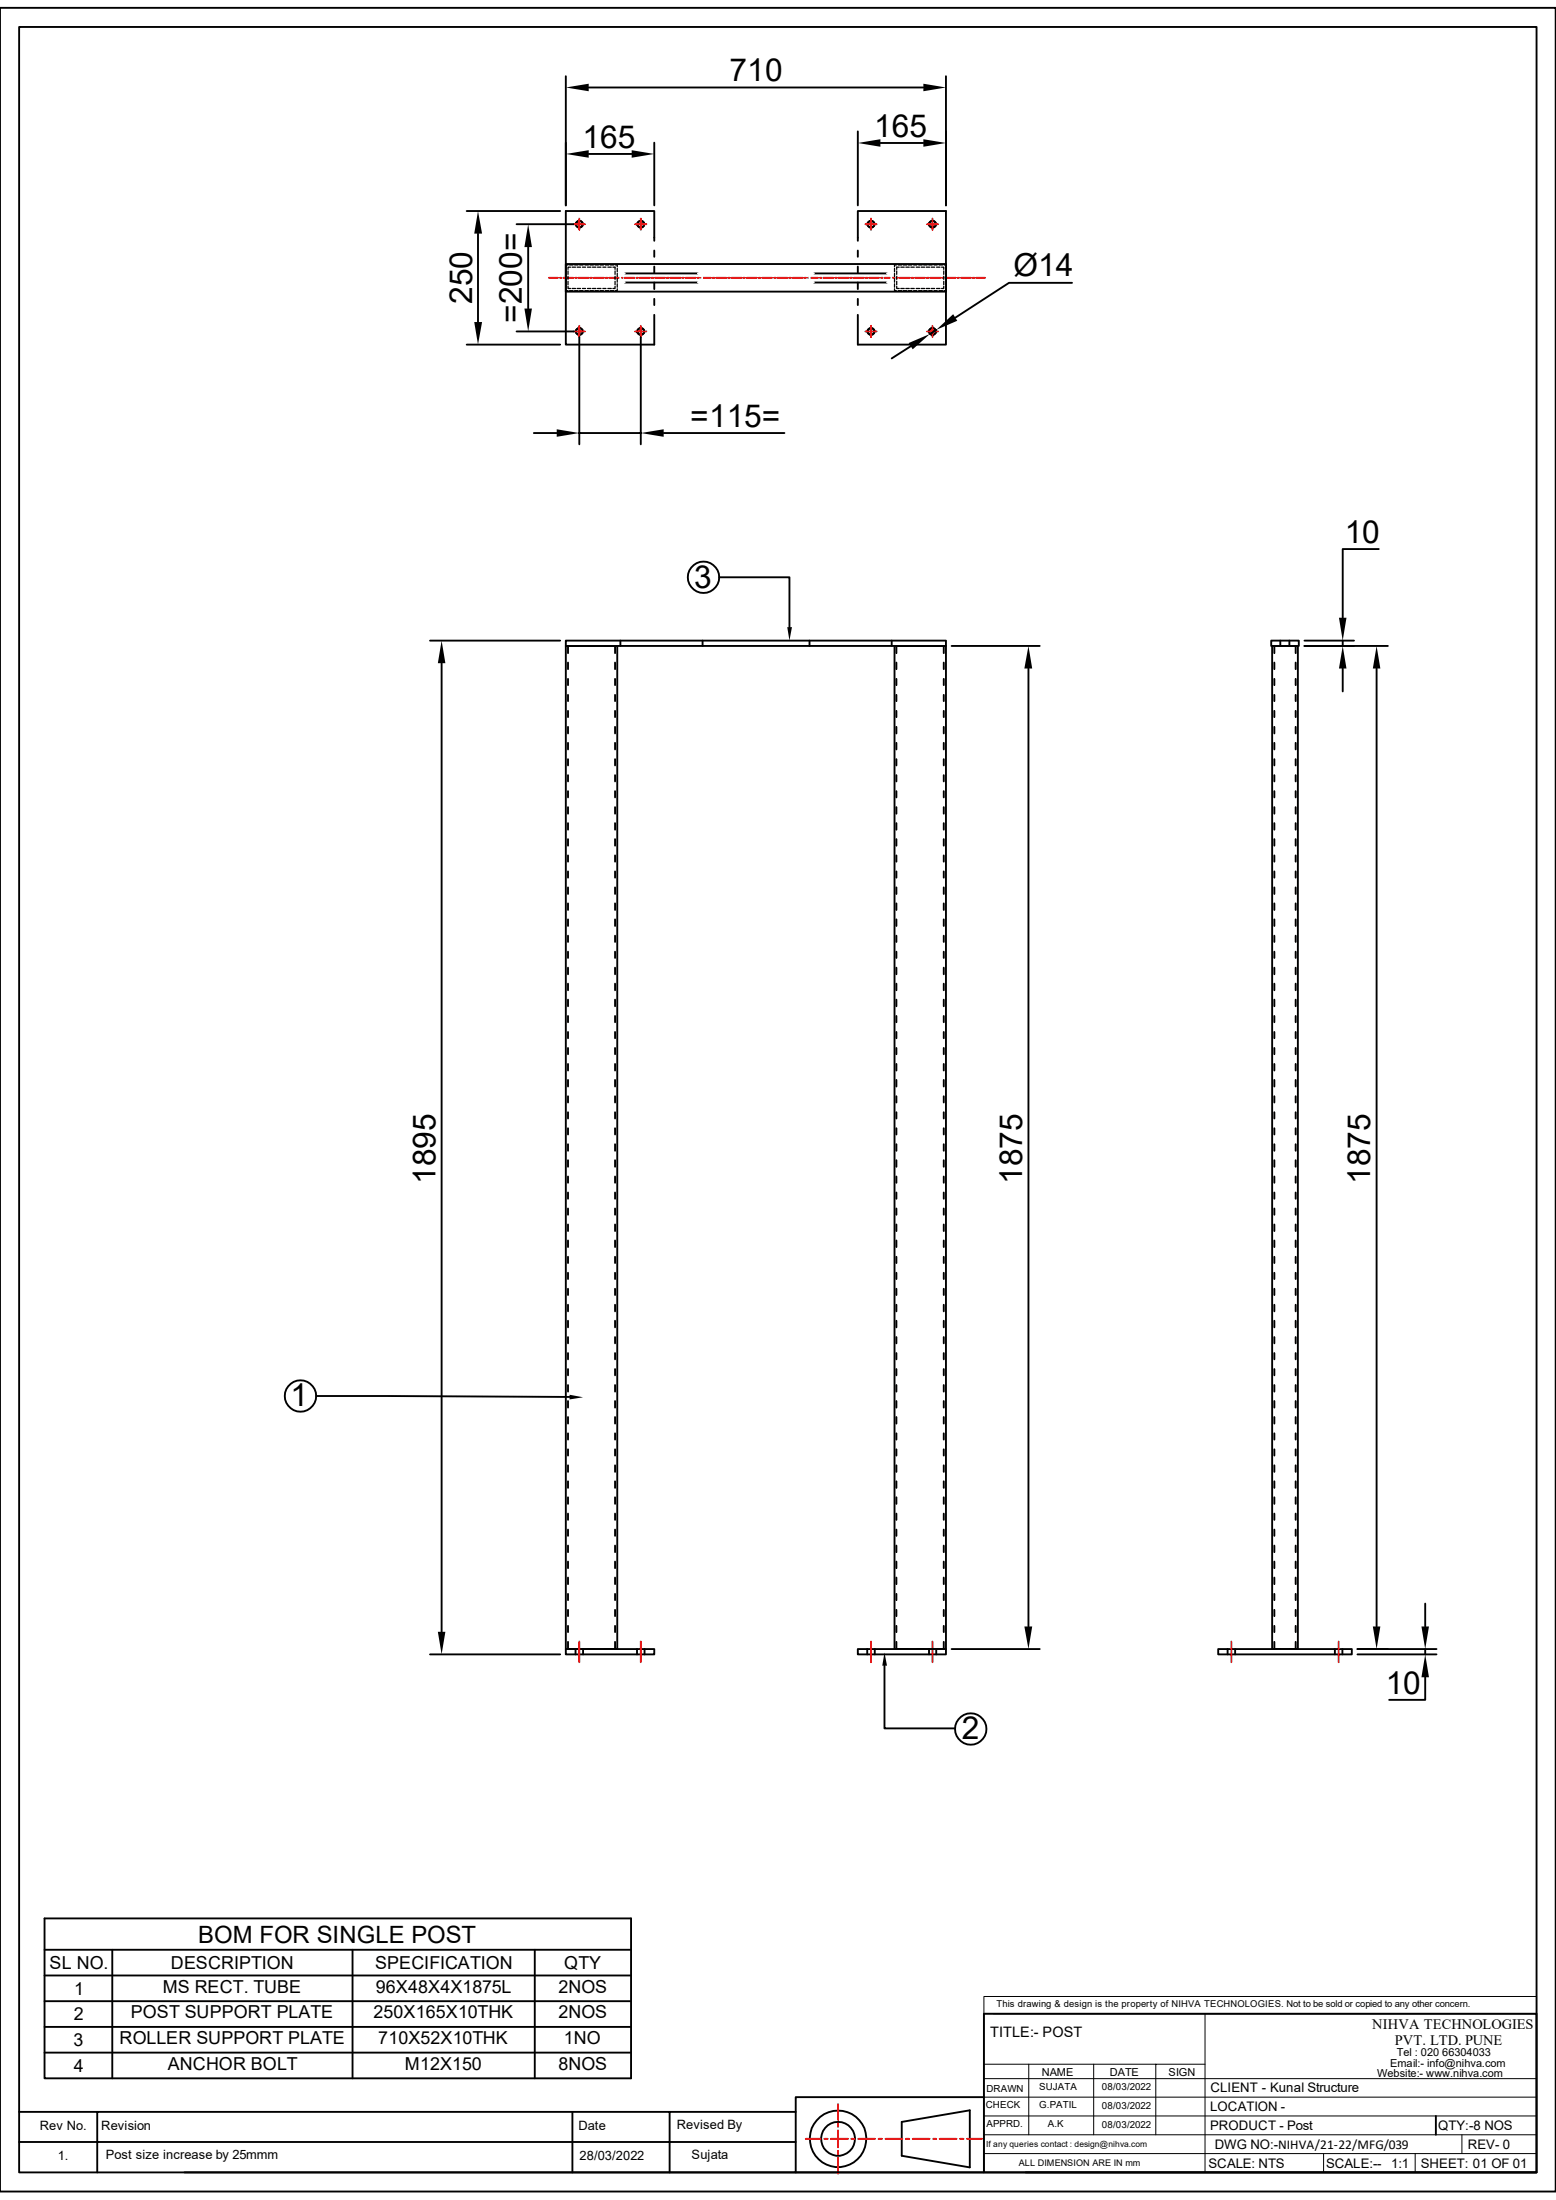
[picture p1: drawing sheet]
<svg xmlns="http://www.w3.org/2000/svg" width="210mm" height="297mm" viewBox="0 0 210 297" stroke-linecap="round" stroke-linejoin="round" font-family="sans-serif">
<g fill="none" stroke="#000" stroke-width=".25">
<path d="M0 1.1h210v294.8h-210zM2.6 3.6h204.8v289.7h-204.8zM76.4 87.2h6.9v135.4h-6.9zM76.4 86.5h51.3v.7h-51.3zM76.7 89.5v.8M76.7 91.7v.8M76.7 93.8v.9M76.7 96v.8M76.7 98.1v.9M78.1 87.2h-1.4v1M79.4 87.2h.9M81.6 87.2h1.4v1"/>
<path d="M83 89.5v.8M83 91.7v.8M83 93.8v.9M83 96v.8M83 98.1v.9M76.7 100.3v.9M76.7 102.5v.8M76.7 104.6v.9M76.7 106.8v.9M76.7 109v.9M76.7 111.1v.9M76.7 113.3v.9"/>
<path d="M76.7 115.5v.8M76.7 117.6v.9M76.7 119.8v.9M83 100.3v.9M83 102.5v.8M83 104.6v.9M83 106.8v.9M83 109v.9M83 111.1v.9M83 113.3v.9M83 115.5v.8M83 117.6v.9"/>
<path d="M83 119.8v.9M76.7 122v.9M76.7 124.1v.9M76.7 126.3v.9M76.7 128.5v.8M76.7 130.6v.9M76.7 132.8v.9M76.7 135v.8M76.7 137.2v.8M76.7 139.3v.9M83 122v.9M83 124.1v.9"/>
<path d="M83 126.3v.9M83 128.5v.8M83 130.6v.9M83 132.8v.9M83 135v.8M83 137.2v.8M83 139.3v.9M76.7 141.5v.8M76.7 143.6v.9M76.7 145.8v.9M76.7 148v.8M76.7 150.2v.8"/>
<path d="M76.7 152.3v.9M76.7 154.5v.9M76.7 156.6v.9M76.7 158.8v.9M83 141.5v.8M83 143.6v.9M83 145.8v.9M83 148v.8M83 150.2v.8M83 152.3v.9M83 154.5v.9M83 156.6v.9"/>
<path d="M83 158.8v.9M76.7 161v.8M76.7 163.2v.8M76.7 165.3v.9M76.7 167.5v.9M76.7 169.7v.8M76.7 171.8v.9M76.7 174v.8M76.7 176.1v.9M76.7 178.3v.9M83 161v.8M83 163.2v.8"/>
<path d="M83 165.3v.9M83 167.5v.9M83 169.7v.8M83 171.8v.9M83 174v.8M83 176.1v.9M83 178.3v.9M76.7 180.5v.9M76.7 182.7v.8M76.7 184.8v.9M76.7 187v.9M76.7 189.1v.9"/>
<path d="M76.7 191.3v.9M76.7 193.5v.9M76.7 195.7v.8M76.7 197.8v.9M76.7 200v.9M83 180.5v.9M83 182.7v.8M83 184.8v.9M83 187v.9M83 189.1v.9M83 191.3v.9M83 193.5v.9"/>
<path d="M83 195.7v.8M83 197.8v.9M83 200v.9M76.7 202.1v.9M76.7 204.3v.9M76.7 206.5v.8M76.7 208.7v.8M76.7 210.8v.9M76.7 213v.9M76.7 215.2v.8M76.7 217.3v.9M76.7 219.5v.8"/>
<path d="M83 202.1v.9M83 204.3v.9M83 206.5v.8M83 208.7v.9M83 210.8v.9M83 213v.9M83 215.2v.8M83 217.3v.9M83 219.5v.8M76.4 222.6h11.9v.8h-11.9zM76.7 221.7v.9h1.4M79.4 222.6h.9"/>
<path d="M83 221.7v.9h-1.4M138.4 293.3h69"/>
</g>
<path d="M132.8 269.5h74.6v2.4h-74.6zM162.6 271.9h44.8M132.8 288.2h74.6M132.8 285.7h74.6M132.8 283.1h74.6M132.8 280.6h74.6" fill="none" stroke="#000" stroke-width=".13"/>
<path d="M163 272.5h21.7v5.9h-21.7z" fill="#fff"/>
<path d="M132.8 271.9v21.4M132.8 278.7h29.8M134.1 271.9h28.5v21.4M138.9 278.7v9.5M147.6 278.7v9.5M156 278.7v9.5M132.8 290.7h74.6M178.6 290.7v2.6M191 290.7v2.6M197.3 288.2v2.5" fill="none" stroke="#000" stroke-width=".13"/>
<g fill="none" stroke="#000" stroke-width=".25">
<path d="M76.4 10.3v17.4M79.5 11.8h45.1M88.3 19.3v8.4M115.8 17.7v10M118.8 19.3h5.8M127.7 10.3v17.4M63 28.5h12.6M64.5 31.5v12M69.7 30.3h7.7M71.3 33.4v8.3M76.4 35.6h51.3v3.8h-51.3zM79.5 20.8h5.8"/>
<path d="M84.3 38.1h9.9M84.3 36.9h9.9M88.3 32.5v-4h-11.9v18h11.9v-4M88.3 33.8v.9M88.3 36v.9M88.3 38.1v.9M109.9 38.1h9.8M109.9 36.9h9.8M115.8 32.5v-4h11.9v18h-11.9v-4M115.8 33.8v.9M115.8 36v.9M115.8 38.1v.9"/>
<path d="M144.7 38.2h-8.5l-7.3 4.7M63 46.5h12.6M69.7 44.7h7.7M72.1 58.5h3M78.2 45.5v14.5M78.2 58.5h8.3M86.5 45.5v14.5M88.3 40.3v.9M89.6 58.5h16.3M115.8 40.3v.9M122.9 46.7l-2.5 1.7M126.4 44.5l-.9 .6"/>
<path d="M97.1 77.9h9.5v6.8M186.1 74.1h-4.9v9.3M58 86.5h17.6M59.6 89.5v130.8M83.7 86.5v.7M94.8 86.5v.7M109.3 86.5v.7M120.4 86.5v.7M120.7 87.2h7v135.4h-7zM121 89.5v.8M121 91.7v.8M121 93.8v.9"/>
<path d="M121 96v.8M121 98.1v.9M122.5 87.2h-1.5v1M123.8 87.2h.8M125.9 87.2h1.5v1M127.4 89.5v.8M127.4 91.7v.8M127.4 93.8v.9M127.4 96v.8M127.4 98.1v.9M128.4 87.2h11.9M138.8 90.3v129.3"/>
<path d="M171.6 86.5h3.7v.7h-3.7zM171.7 87.2h3.5v135.4h-3.5zM172 89.5v.8M172 91.7v.8M172 93.8v.9M172 96v.8M172 98.1v.9M172.8 86.5v.7h-.8v1M174 86.5v.7M174.1 87.2h.8v1M174.9 89.5v.8M174.9 91.7v.8"/>
<path d="M174.9 93.8v.9M174.9 96v.8M174.9 98.1v.9M176.1 87.2h11.2M176.1 86.5h6.7M181.2 86.5v.7M181.2 90.3v3M185.8 90.3v129.3M121 100.3v.9M121 102.5v.8M121 104.6v.9M121 106.8v.9"/>
<path d="M121 109v.9M121 111.1v.9M121 113.3v.9M121 115.5v.8M121 117.6v.9M121 119.8v.9M127.4 100.3v.9M127.4 102.5v.8M127.4 104.6v.9M127.4 106.8v.9M127.4 109v.9M127.4 111.1v.9"/>
<path d="M127.4 113.3v.9M127.4 115.5v.8M127.4 117.6v.9M127.4 119.8v.9M172 100.3v.9M172 102.5v.8M172 104.6v.9M172 106.8v.9M172 109v.9M172 111.1v.9M172 113.3v.9M172 115.5v.8"/>
<path d="M172 117.6v.9M172 119.8v.9M174.9 100.3v.9M174.9 102.5v.8M174.9 104.6v.9M174.9 106.8v.9M174.9 109v.9M174.9 111.1v.9M174.9 113.3v.9M174.9 115.5v.8M174.9 117.6v.9M174.9 119.8v.9"/>
<path d="M121 122v.9M121 124.1v.9M121 126.3v.9M121 128.5v.8M121 130.6v.9M121 132.8v.9M121 135v.8M121 137.2v.8M121 139.3v.9M127.4 122v.9M127.4 124.1v.9M127.4 126.3v.9"/>
<path d="M127.4 128.5v.8M127.4 130.6v.9M127.4 132.8v.9M127.4 135v.8M127.4 137.2v.8M127.4 139.3v.9M172 122v.9M172 124.1v.9M172 126.3v.9M172 128.5v.8M172 130.6v.9M172 132.8v.9"/>
<path d="M172 135v.8M172 137.2v.8M172 139.3v.9M174.9 122v.9M174.9 124.1v.9M174.9 126.3v.9M174.9 128.5v.8M174.9 130.6v.9M174.9 132.8v.9M174.9 135v.8M174.9 137.2v.8M174.9 139.3v.9"/>
<path d="M121 141.5v.8M121 143.6v.9M121 145.8v.9M121 148v.8M121 150.2v.8M121 152.3v.9M121 154.5v.9M121 156.6v.9M121 158.8v.9M127.4 141.5v.8M127.4 143.6v.9M127.4 145.8v.9"/>
<path d="M127.4 148v.8M127.4 150.2v.8M127.4 152.3v.9M127.4 154.5v.9M127.4 156.6v.9M127.4 158.8v.9M172 141.5v.8M172 143.6v.9M172 145.8v.9M172 148v.8M172 150.2v.8M172 152.3v.9"/>
<path d="M172 154.5v.9M172 156.6v.9M172 158.8v.9M174.9 141.5v.8M174.9 143.6v.9M174.9 145.8v.9M174.9 148v.8M174.9 150.2v.8M174.9 152.3v.9M174.9 154.5v.9M174.9 156.6v.9M174.9 158.8v.9"/>
<path d="M121 161v.8M121 163.2v.8M121 165.3v.9M121 167.5v.9M121 169.7v.8M121 171.8v.9M121 174v.8M121 176.1v.9M121 178.3v.9M127.4 161v.8M127.4 163.2v.8M127.4 165.3v.9"/>
<path d="M127.4 167.5v.9M127.4 169.7v.8M127.4 171.8v.9M127.4 174v.8M127.4 176.1v.9M127.4 178.3v.9M172 161v.8M172 163.2v.8M172 165.3v.9M172 167.5v.9M172 169.7v.8M172 171.8v.9"/>
<path d="M172 174v.8M172 176.1v.9M172 178.3v.9M174.9 161v.8M174.9 163.2v.8M174.9 165.3v.9M174.9 167.5v.9M174.9 169.7v.8M174.9 171.8v.9M174.9 174v.8M174.9 176.1v.9M174.9 178.3v.9"/>
<path d="M42.7 188.5l34.2 .1M121 180.5v.9M121 182.7v.8M121 184.8v.9M121 187v.9M121 189.1v.9M121 191.3v.9M121 193.5v.9M121 195.7v.8M121 197.8v.9M121 200v.9M127.4 180.5v.9"/>
<path d="M127.4 182.7v.8M127.4 184.8v.9M127.4 187v.9M127.4 189.1v.9M127.4 191.3v.9M127.4 193.5v.9M127.4 195.7v.8M127.4 197.8v.9M127.4 200v.9M172 180.5v.9M172 182.7v.8M172 184.8v.9"/>
<path d="M172 187v.9M172 189.1v.9M172 191.3v.9M172 193.5v.9M172 195.7v.8M172 197.8v.9M172 200v.9M174.9 180.5v.9M174.9 182.7v.8M174.9 184.8v.9M174.9 187v.9M174.9 189.1v.9"/>
<path d="M174.9 191.3v.9M174.9 193.5v.9M174.9 195.7v.8M174.9 197.8v.9M174.9 200v.9M121 202.1v.9M121 204.3v.9M121 206.5v.8M121 208.7v.8M121 210.8v.9M121 213v.9M121 215.2v.8"/>
<path d="M121 217.3v.9M121 219.5v.8M127.4 202.1v.9M127.4 204.3v.9M127.4 206.5v.8M127.4 208.7v.9M127.4 210.8v.9M127.4 213v.9M127.4 215.2v.8M127.4 217.3v.9M127.4 219.5v.8M172 202.1v.9"/>
<path d="M172 204.3v.9M172 206.5v.8M172 208.7v.8M172 210.8v.9M172 213v.9M172 215.2v.8M172 217.3v.9M172 219.5v.8M174.9 202.1v.9M174.9 204.3v.9M174.9 206.5v.8M174.9 208.7v.9"/>
<path d="M174.9 210.8v.9M174.9 213v.9M174.9 215.2v.8M174.9 217.3v.9M174.9 219.5v.8M192.4 216.5v3.1M58 223.4h17.6M77.7 222.6v.8M78.7 222.6v.8M86 222.6v.8M87 222.6v.8M115.8 222.6h11.9v.8h-11.9z"/>
<path d="M117.1 222.6v.8M118.1 222.6v.8M119.4 224.9v8.4h9.5M121 221.7v.9h1.5M123.8 222.6h.8M125.4 222.6v.8M126.4 222.6v.8M127.4 221.7v.9h-1.5M128.4 222.6h11.9M164.4 222.6h18.1v.8h-18.1zM165.7 222.6v.8M166.7 222.6v.8"/>
<path d="M172 221.7v.9h.8M174.9 221.7v.9h-.8M180.2 222.6v.8M181.2 222.6v.8M183.2 223.4h10.7M183.2 222.6h10.7M192.4 226.4v3.1h-4.9M192.4 222.6v.8M6 259h79.2v21.6h-79.2zM6 263.2h79.2M6 266.7h79.2M6 270.2h79.2"/>
<path d="M6 273.6h79.2M6 277.1h79.2M15.2 263.2v17.4M47.6 263.2v17.4M72.2 263.2v17.4M132.8 271.9h74.6v21.4h-74.6zM2.6 289.2h104.8M2.6 285.1h104.8M13.1 285.1v8.2M77.3 285.1v8.2M90.4 285.1v8.2M107.4 293.3h25.4"/>
<path d="M121.7 286.5l9.2-1.6v7.7l-9.2-1.6zM132.8 283.1h-25.4v10.2h-82.5M193.8 285.7v2.5"/>
<circle cx="78.2" cy="30.3" r=".46"/>
<circle cx="86.5" cy="30.3" r=".46"/>
<circle cx="117.6" cy="30.3" r=".46"/>
<circle cx="125.9" cy="30.3" r=".46"/>
<circle cx="78.2" cy="44.7" r=".46"/>
<circle cx="86.5" cy="44.7" r=".46"/>
<circle cx="117.6" cy="44.7" r=".46"/>
<circle cx="125.9" cy="44.7" r=".46"/>
<circle cx="95" cy="77.9" r="2.12"/>
<circle cx="40.6" cy="188.5" r="2.12"/>
<circle cx="131" cy="233.4" r="2.12"/>
<circle cx="113.1" cy="288.8" r="3.8"/>
<circle cx="113.1" cy="288.8" r="2.29"/>
</g>
<g fill="none" stroke="#f00" stroke-width=".25">
<path d="M74.1 37.5h1.2M75.6 37.5h.2M76 37.5h1.4M77.4 30.3h.7M77.6 37.5h.3M78.1 37.5h1.4M78.1 30.3h.1M78.2 29.5v.7M78.2 30.2v.2M78.2 30.4v.6M78.3 30.3h.7M79.7 37.5h.2"/>
<path d="M80.1 37.5h1.4M81.7 37.5h.3M82.2 37.5h1.4M83.8 37.5h.2M84.3 37.5h1.3M85.7 30.3h.7M85.9 37.5h.2M86.3 37.5h1.4M86.4 30.3h.2M86.5 29.5v.7M86.5 30.2v.2M86.5 30.4v.6"/>
<path d="M86.6 30.3h.6M87.9 37.5h.3M88.4 37.5h1.4M90 37.5h.3M90.5 37.5h1.4M92.1 37.5h.2M92.5 37.5h1.4M94.1 37.5h.3M94.6 37.5h1.4M96.2 37.5h.2M96.6 37.5h1.4M98.3 37.5h.2"/>
<path d="M98.7 37.5h1.4M100.3 37.5h.2M100.8 37.5h1.4M102.4 37.5h.2M102.9 37.5h1.3M104.5 37.5h.2M104.9 37.5h1.4M106.5 37.5h.3M107 37.5h1.4M108.6 37.5h.2M109.1 37.5h1.3M110.7 37.5h.2"/>
<path d="M111.1 37.5h1.4M112.7 37.5h.2M113.2 37.5h1.4M114.8 37.5h.2M115.2 37.5h1.4M116.8 30.3h.7M116.8 37.5h.3M117.3 37.5h1.4M117.5 30.3h.1M117.6 29.5v.7M117.6 30.2v.2M117.6 30.4v.6"/>
<path d="M117.7 30.3h.6M118.9 37.5h.2M119.4 37.5h1.3M121 37.5h.2M121.4 37.5h1.4M123 37.5h.3M123.5 37.5h1.4M125.1 37.5h.2M125.1 30.3h.7M125.6 37.5h1.4M125.8 30.3h.1M125.9 29.5v.7"/>
<path d="M125.9 30.2v.2M125.9 30.4v.6M126 30.3h.6M127.2 37.5h.2M127.6 37.5h1.4M129.2 37.5h.3M129.7 37.5h1.4M131.3 37.5h.2M131.7 37.5h1.3M77.4 44.7h.7M78.1 44.7h.1M78.2 44v.6"/>
<path d="M78.2 44.7v.1M78.2 44.8v.7M78.3 44.7h.7M85.7 44.7h.7M86.4 44.7h.2M86.5 44v.6M86.5 44.7v.1M86.5 44.8v.7M86.6 44.7h.6M116.8 44.7h.7M117.5 44.7h.1M117.6 44v.6"/>
<path d="M117.6 44.7v.1M117.6 44.8v.7M117.7 44.7h.6M125.1 44.7h.7M125.8 44.7h.1M125.9 44v.6M125.9 44.7v.1M125.9 44.8v.7M126 44.7h.6M78.2 221.6v2.8M86.5 221.6v2.8M117.6 221.6v2.8"/>
<path d="M125.9 221.6v2.8M166.2 221.6v2.8M180.7 221.6v2.8M108.8 288.8h2M111.3 288.8h.4M112.1 288.8h2.4M113.1 284.1v2.1M113.1 286.7v.4M113.1 287.6v2.3M113.1 290.4v.4M113.1 291.3v2.2M114.9 288.8h.5"/>
<path d="M115.8 288.8h2.3M118.6 288.8h.4M119.5 288.8h2.3M122.3 288.8h.4M123.2 288.8h2.3M125.9 288.8h.5M126.8 288.8h2.3M129.6 288.8h.4M130.5 288.8h2"/>
</g>
<g fill="#000">
<path d="M76.4 11.8l3.1-.5v1zM115.8 19.3l3-.5v1zM124.6 11.3l3.1 .5-3.1 .5zM124.6 18.8l3.1 .5-3.1 .5zM64.5 28.5l.6 3h-1.1zM71.3 30.3l.5 3.1h-1zM76.4 20.8l3.1-.5v1zM85.3 20.3l3 .5-3 .5zM64 43.5h1.1l-.6 3zM70.8 41.7h1l-.5 3zM75.1 58l3.1 .5-3.1 .5zM86.5 58.5l3.1-.5v1z"/>
<path d="M122.6 46.3l2.9-1.2-2.3 2.1zM126.4 44.5l2.3-2.1 .5 .9zM59.6 86.5l.5 3h-1zM106.3 84.7h.6l-.3 1.8zM138.8 87.2l.5 3.1h-1zM181.2 87.2l.5 3.1h-1zM180.7 83.4h1l-.5 3.1zM185.8 87.2l.5 3.1h-1zM76.9 188.3l1.8 .3-1.8 .3zM138.3 219.6h1l-.5 3zM185.3 219.6h1l-.5 3zM191.9 219.6h1l-.5 3z"/>
<path d="M59.1 220.3h1l-.5 3.1zM119.4 223.1l.3 1.8h-.6zM192.4 223.4l.5 3h-1z"/>
</g>
<path d="M84.3 36.9a.59 .59 0 0 0-.6 .6 .59 .59 0 0 0 .6 .6M94.2 36.9a.59 .59 0 0 1 .6 .6 .59 .59 0 0 1-.6 .6M109.9 36.9a.59 .59 0 0 0-.7 .6 .59 .59 0 0 0 .7 .6M119.7 36.9a.59 .59 0 0 1 .6 .6 .59 .59 0 0 1-.6 .6" fill="none" stroke="#fff" stroke-width=".25"/>
<g fill="none" stroke="#000" stroke-width=".17">
<path d="M76.4 39v.2h.3M76.4 36.2v.5M76.4 36.9v.5M76.4 37.6v.5M76.4 38.3v.5M76.7 35.8h-.3v.2M76.7 38.7v.2h.3M76.7 36.6v.4M76.7 37.3v.4M76.7 38v.4M76.9 39.2h.4M76.9 35.8h.4"/>
<path d="M77 36.1h-.3v.3M77.2 38.9h.5M77.2 36.1h.5M77.6 39.2h.4M77.6 35.8h.4M77.9 38.9h.5M77.9 36.1h.5M78.2 39.2h.5M78.2 35.8h.5M78.6 38.9h.4M78.6 36.1h.4M79 39.2h.4"/>
<path d="M79 35.8h.4M79.3 36.1h.5M79.3 38.9h.5M79.6 39.2h.5M79.6 35.8h.5M80 36.1h.4M80 38.9h.4M80.3 39.2h.5M80.3 35.8h.5M80.6 36.1h.5M80.6 38.9h.5M81 39.2h.4"/>
<path d="M81 35.8h.4M81.4 38.9h.4M81.4 36.1h.4M81.7 39.2h.5M81.7 35.8h.5M82 36.1h.5M82 38.9h.5M82.4 39.2h.4M82.4 35.8h.4M82.7 36.1h.3v.3M83 38.7v.2h-.3M83 36.6v.4"/>
<path d="M83 37.3v.4M83 38v.4M83.1 35.8h.2v.2M83.3 39v.2h-.2M83.3 36.2v.5M83.3 36.9v.5M83.3 37.6v.5M83.3 38.3v.5M120.7 36.2v.5M120.7 36.9v.5M120.7 37.6v.5M120.7 38.3v.5"/>
<path d="M120.7 39v.2h.3M121 35.8h-.3v.2M121 38.7v.2h.4M121 36.6v.4M121 37.3v.4M121 38v.4M121.2 35.8h.5M121.2 39.2h.5M121.4 36.1h-.4v.3M121.6 38.9h.4M121.6 36.1h.4M121.9 35.8h.5"/>
<path d="M121.9 39.2h.5M122.3 36.1h.4M122.3 38.9h.4M122.6 35.8h.5M122.6 39.2h.5M122.9 38.9h.5M122.9 36.1h.5M123.3 35.8h.4M123.3 39.2h.4M123.7 38.9h.4M123.7 36.1h.4M124 35.8h.5"/>
<path d="M124 39.2h.5M124.3 38.9h.5M124.3 36.1h.5M124.7 35.8h.4M124.7 39.2h.4M125 38.9h.5M125 36.1h.5M125.3 35.8h.5M125.3 39.2h.5M125.7 36.1h.5M125.7 38.9h.5M126.1 35.8h.4"/>
<path d="M126.1 39.2h.4M126.4 38.9h.5M126.4 36.1h.5M126.7 35.8h.5M126.7 39.2h.5M127.1 36.1h.3v.3M127.4 38.7v.2h-.3M127.4 36.6v.4M127.4 37.3v.4M127.4 38v.4M127.4 35.8h.3v.2M127.7 36.2v.5"/>
<path d="M127.7 36.9v.5M127.7 37.6v.5M127.7 38.3v.5M127.7 39v.2h-.3"/>
</g>
<g font-size="4.3">
<text x="98.5" y="11">710</text>
<text x="78.6" y="20">165</text>
<text x="118" y="18.5">165</text>
<text x="63.7" y="41.1" transform="rotate(-90 63.7 41.1)">250</text>
<text x="136.8" y="37.3">Ø14</text>
<text x="70.4" y="43.6" transform="rotate(-90 70.4 43.6)">=200=</text>
<text x="93.2" y="57.7">=115=</text>
<text x="181.5" y="73.3">10</text>
<text x="93.7" y="79.4">3</text>
<text x="58.8" y="159.8" transform="rotate(-90 58.8 159.8)">1895</text>
<text x="138" y="159.8" transform="rotate(-90 138 159.8)">1875</text>
<text x="185" y="159.8" transform="rotate(-90 185 159.8)">1875</text>
<text x="39.2" y="189.8">1</text>
<text x="187" y="228.7">10</text>
<text x="129.8" y="234.8">2</text>
</g>
<text font-size="3.2" x="26.8" y="262.3">BOM FOR SINGLE POST</text>
<g font-size="2.4">
<text x="6.7" y="265.9">SL NO.</text>
<text x="10" y="269.3">1</text>
<text x="22" y="269">MS RECT. TUBE</text>
<text x="23.1" y="265.9">DESCRIPTION</text>
<text x="50.6" y="265.9">SPECIFICATION</text>
<text x="50.7" y="269">96X48X4X1875L</text>
<text x="75.4" y="269">2NOS</text>
<text x="76.2" y="265.8">QTY</text>
<text x="9.9" y="272.8">2</text>
<text x="16.1" y="276">ROLLER SUPPORT PLATE</text>
<text x="17.7" y="272.5">POST SUPPORT PLATE</text>
<text x="50.4" y="272.5">250X165X10THK</text>
<text x="51" y="276">710X52X10THK</text>
<text x="75.4" y="272.5">2NOS</text>
<text x="76.1" y="276">1NO</text>
<text x="9.9" y="276.2">3</text>
<text x="9.9" y="279.7">4</text>
<text x="22.6" y="279.4">ANCHOR BOLT</text>
<text x="54.6" y="279.4">M12X150</text>
<text x="75.4" y="279.4">8NOS</text>
</g>
<g font-size="1.9">
<text x="133.6" y="275">TITLE:- POST</text>
<text x="185.2" y="273.9">NIHVA TECHNOLOGIES</text>
<text x="188.3" y="276.1">PVT. LTD. PUNE</text>
</g>
<g font-size="1.8">
<text x="163.3" y="287.6">PRODUCT - Post</text>
<text x="163.3" y="285">LOCATION -</text>
<text x="163.4" y="282.5">CLIENT - Kunal Structure</text>
<text x="194.1" y="287.6">QTY:-8 NOS</text>
<text x="163.1" y="292.7">SCALE: NTS</text>
<text x="164" y="290.1">DWG NO:-NIHVA/21-22/MFG/039</text>
<text x="179" y="292.7">SCALE:--</text>
<text x="187.7" y="292.7">1:1</text>
<text x="191.8" y="292.7">SHEET: 01 OF 01</text>
<text x="198.1" y="290.1">REV- 0</text>
</g>
<g font-size="1.7">
<text x="5.4" y="287.5">Rev No.</text>
<text x="13.7" y="287.5">Revision</text>
<text x="78.1" y="287.5">Date</text>
<text x="91.4" y="287.4">Revised By</text>
<text x="7.8" y="291.6">1.</text>
<text x="14.3" y="291.5">Post size increase by 25mmm</text>
<text x="78.2" y="291.6">28/03/2022</text>
<text x="93.3" y="291.5">Sujata</text>
</g>
<g font-size="1.5">
<text x="140.6" y="280.2">NAME</text>
<text x="149.8" y="280.2">DATE</text>
<text x="157.7" y="280.2">SIGN</text>
<text x="185.9" y="280.4">Website:- www.nihva.com</text>
<text x="187.6" y="279.1">Email:- info@nihva.com</text>
<text x="188.5" y="277.6">Tel : 020 66304033</text>
</g>
<g font-size="1.3">
<text x="134.5" y="271">This drawing &amp; design is the property of NIHVA TECHNOLOGIES. Not to be sold or copied to any other concern.</text>
<text x="133.1" y="284.6">CHECK</text>
<text x="133.1" y="282.4">DRAWN</text>
<text x="133.1" y="287.2">APPRD.</text>
<text x="140.3" y="282.1">SUJATA</text>
<text x="140.3" y="284.6">G.PATIL</text>
<text x="141.4" y="287.2">A.K</text>
<text x="148.7" y="282.1">08/03/2022</text>
<text x="148.7" y="284.7">08/03/2022</text>
<text x="148.7" y="287.3">08/03/2022</text>
</g>
<text font-size="1.2" x="137.5" y="292.4">ALL DIMENSION ARE IN mm</text>
<text font-size="1.1" x="133.1" y="289.8">If any queries contact : design@nihva.com</text>
</svg>
